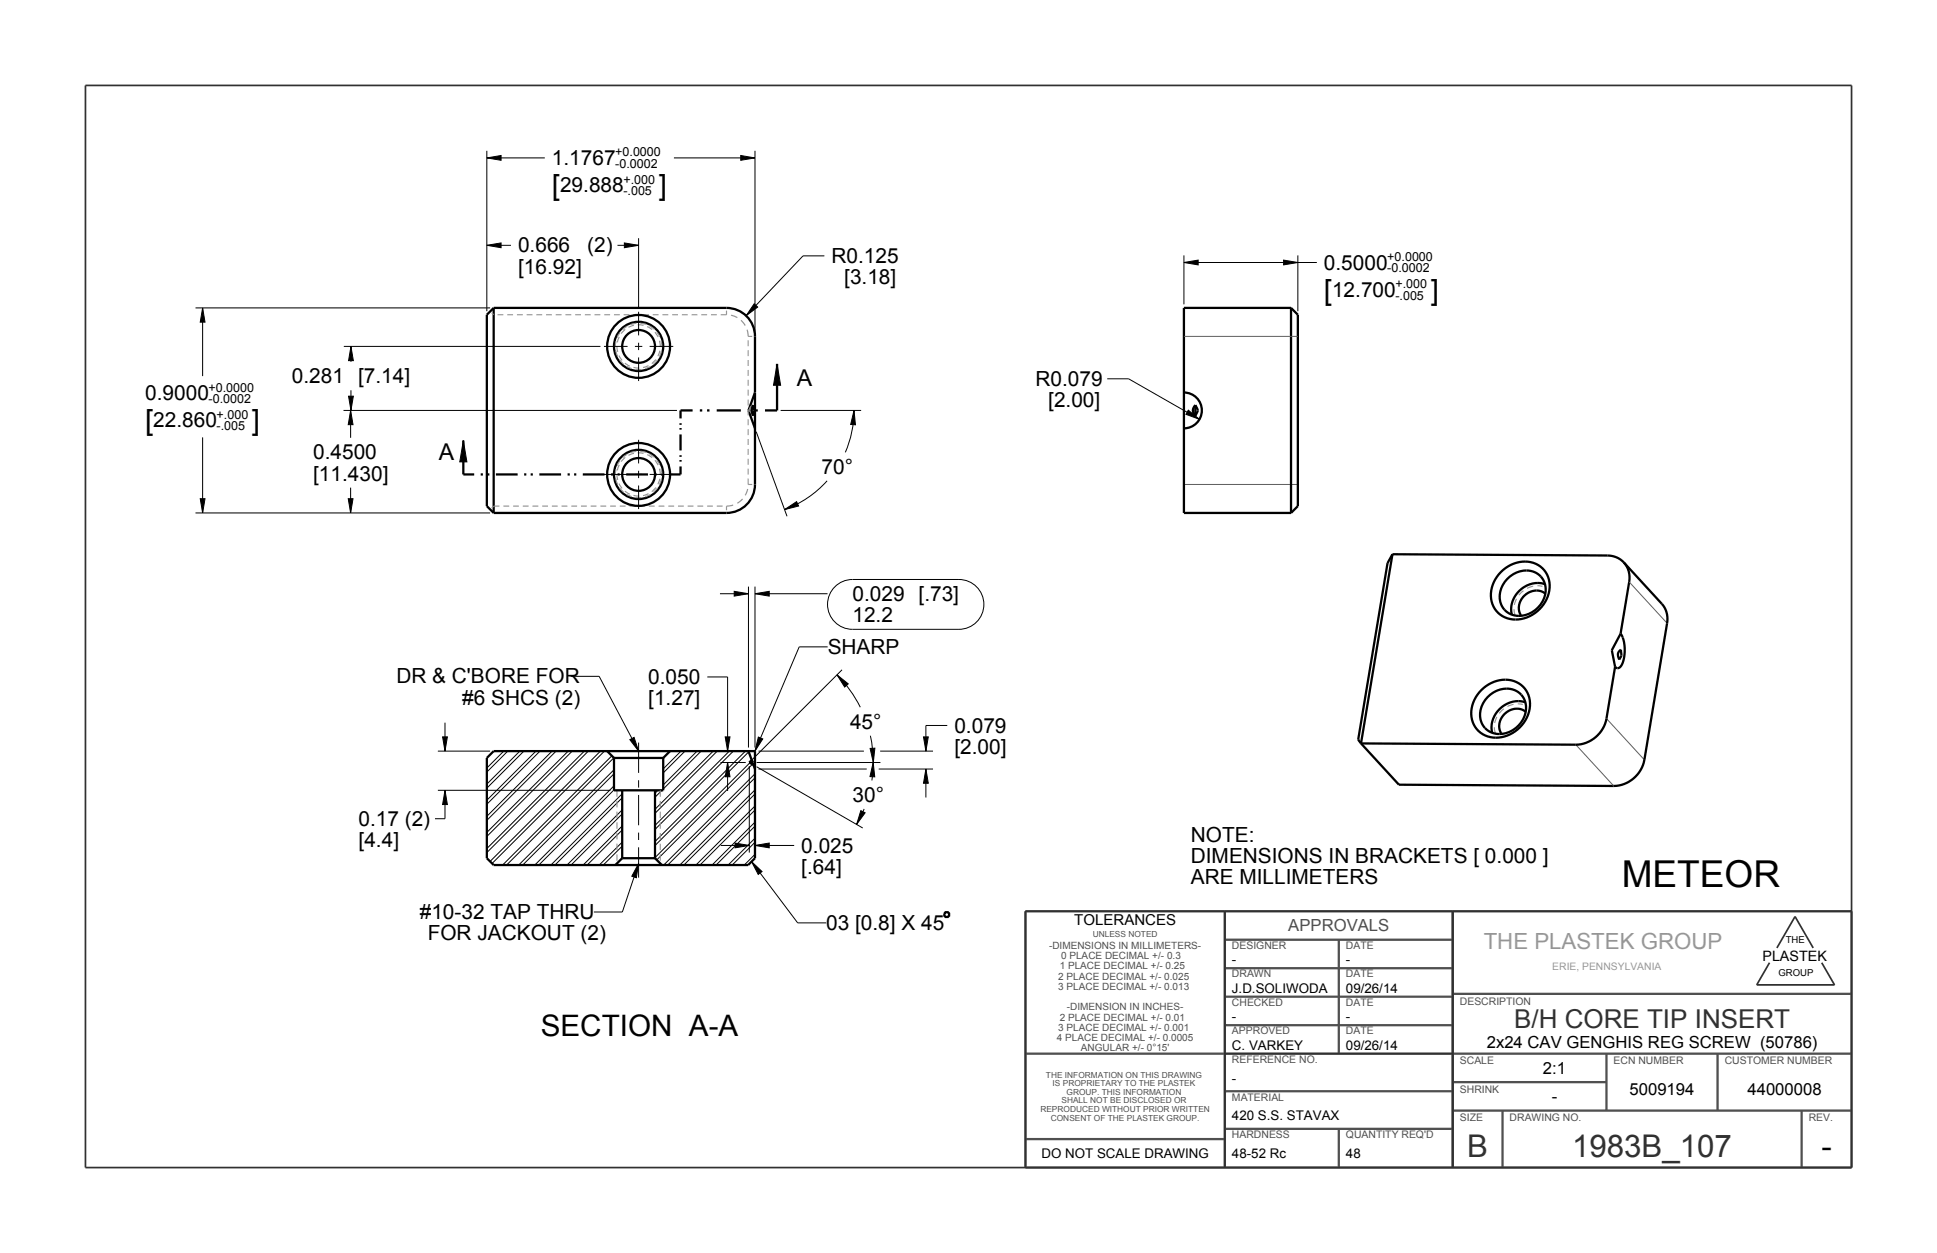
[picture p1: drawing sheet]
<svg xmlns="http://www.w3.org/2000/svg" width="432mm" height="279mm" viewBox="0 0 432 279" stroke-linecap="round" stroke-linejoin="round" font-family="sans-serif">
<g fill="#000">
<path d="M108.5 35.2l3.2-.5v1zM165.1 34.7l3.2 .5-3.2 .5zM108.5 54.7l3.2-.5v1zM139.2 54.2l3.2 .5-3.2 .5zM263.9 58.5l3.2-.5v1.1zM286.1 58l3.2 .5-3.2 .6zM45.2 68.7l.5 3.1h-1.1zM78.2 77.2l.6 3.2h-1.1zM168.1 67.7l.8 .8-2.6 1.9zM78.2 91.5l.5 3.2h-1.1zM77.7 88.3h1.1l-.6 3.2zM103.3 98.2l.8 4.8h-1.6z"/>
<path d="M173.2 81.1l.8 4.8h-1.6zM190.4 91.5l.3 3.2h-1.1zM264.9 91.5l2.5 2-3-1.1zM44.6 111.2h1.1l-.5 3.2zM77.6 111.2h1.1l-.5 3.2zM174.9 113.6l2.7-1.7 .4 .9zM163.7 131.9l3.1 .5-3.1 .5zM168.3 132.4l3.2-.5v1zM186.6 150.5l2.5 2-.8 .7zM98.7 164.3h1l-.5 3.2zM99.2 176.2l.5 3.2h-1zM140.4 164.9l.9-.5 1.1 3.1z"/>
<path d="M161.7 164.3h1l-.5 3.2zM162.2 170l.5 3.2h-1zM169.1 164.4l.9 .4-1.7 2.7zM194.7 170l.3 3.2h-1.1zM194 166.9l1-.1-.3 3.2zM205.9 164.3h1l-.5 3.2zM206.4 171.5l.5 3.2h-1zM142.4 192.5l-.5 3.2-1.1-.3zM163.9 188l3.1 .5-3.1 .6zM167.5 192.1l2.4 2.2-.9 .7zM168.3 188.5l3.2-.5v1.1zM191.9 180.8l1 .4-1.9 2.6z"/>
</g>
<g fill="none" stroke="#000" stroke-width=".22">
<path d="M108.5 35.2l3.2-.5v1zM108.5 33.6v35.8M108.5 35.2h13M150.2 35.2h18.1M165.1 34.7l3.2 .5-3.2 .5zM168.3 33.6v40.6M108.5 54.7l3.2-.5v1zM108.5 54.7h5.4M137.7 54.7h4.7M139.2 54.2l3.2 .5-3.2 .5zM142.4 53.1v15.6M183.8 57.1h-4.8l-12.7 13.3"/>
<path d="M263.9 58.5l3.2-.5v1.1zM263.9 56.9v11M263.9 58.5h29.6M286.1 58l3.2 .5-3.2 .6zM289.3 56.9v12.5M43.6 68.7h65.7M45.2 68.7l.5 3.1h-1.1zM45.2 68.7v15.2M76.6 77.2h57.2M78.2 77.2l.6 3.2h-1.1zM78.2 77.2v3.5M168.1 67.7l.8 .8-2.6 1.9z"/>
<path d="M45.2 97.5v16.9M76.6 91.5h74.3M77.7 88.3h1.1l-.6 3.2zM78.2 91.5l.5 3.2h-1.1zM78.2 91.5v6.1M78.2 87v4.5M103.3 98.2l.8 4.8h-1.6zM168.6 96.3l6.8 18.8M173.2 81.1l.8 4.8h-1.6zM174 91.5h18M190.4 91.5l.3 3.2h-1.1zM190.4 91.5a23.5 23.5 0 0 1-2 9.4"/>
<path d="M246.8 84.5h4.8l15.8 9M264.9 91.5l2.5 2-3-1.1zM43.6 114.4h65.7M44.6 111.2h1.1l-.5 3.2zM77.6 111.2h1.1l-.5 3.2zM78.2 108.7v5.7M174.9 113.6l2.7-1.7 .4 .9zM184.4 107.2a23.5 23.5 0 0 1-9.5 6.4M160.5 132.4h6.3M163.7 131.9l3.1 .5-3.1 .5zM166.8 130.8v35.9M168.3 132.4l3.2-.5v1z"/>
<path d="M168.3 130.8v35.9M168.3 132.4h16.2M186.1 130.8a5.5 5.5 0 0 1 3.9-1.6h23.8a5.6 5.6 0 0 1 5.5 5.6 5.6 5.6 0 0 1-5.5 5.5h-23.8a5.6 5.6 0 0 1-5.1-3.4 5.6 5.6 0 0 1 1.2-6.1zM127.2 150.8h6.4l8.8 16.7M157.7 151h4.5v16.5M184.5 144.2h-6.3l-9.9 23.3M186.6 150.5l2.5 2-.8 .7zM186.6 150.5a27.6 27.6 0 0 1 5.2 7.2M187.7 149.4l-20.1 20.1M97.6 176.2h38.5M97.6 167.5h11.7M98.7 164.3h1l-.5 3.2z"/>
<path d="M99.2 176.2l.5 3.2h-1zM99.2 161.1v6.4M99.2 176.2v6.4h-2.2M112.3 167.5l-3.8 3.8M113.2 167.5l-4.7 4.7M115.9 167.5l-7.4 7.3M116.8 167.5l-8.3 8.2M119.5 167.5l-11 10.9M120.4 167.5l-11.9 11.8M123.1 167.5l-14.6 14.5M124 167.5l-15.5 15.4M126.7 167.5l-18.2 18.1"/>
<path d="M127.6 167.5l-19.1 19M130.3 167.5l-21.8 21.7M131.2 167.5l-22.7 22.6M133.8 167.5l-24.6 24.6M134.7 167.5l-25 25M136.4 168.5l-24.4 24.4M136.8 169l-23.9 23.9M136.9 171.6l-21.3 21.3M136.9 172.5l-20.4 20.4M136.9 175.2l-17.7 17.7M136.9 176.1l-16.8 16.8M138.7 177l-15.9 15.9"/>
<path d="M138.7 177.9l-15 15M140.4 164.9l.9-.5 1.1 3.1zM146.7 176.2l-.7 .7M147.6 176.2l-1.6 1.6M151.8 167.5l-4 4M152.7 167.5l-4.9 4.8M155.4 167.5l-7.6 7.5M156.3 167.5l-8.5 8.4M159 167.5l-13 13M159.9 167.5l-13.9 13.9M160.6 170h5.6M161.7 164.3h1l-.5 3.2z"/>
<path d="M162.2 170l.5 3.2h-1zM162.2 170v6.4M162.6 167.5l-16.6 16.6M163.5 167.5l-17.5 17.5M166.2 167.5l-20.2 20.1M166.9 167.7l-20.9 20.8M167 170.8v19.3M167.2 170.1l-21.2 21.1M167.7 170.4l-21.3 21.4M168.3 172.5l-20.3 20.4M168.3 173.4l-19.4 19.5M168.3 176.1l-16.7 16.8"/>
<path d="M168.3 177l-15.8 15.9M168.3 179.7l-13.2 13.2M168.7 171l23.6 13.6M168.7 170h27.6M169.1 164.4l.9 .4-1.7 2.7zM169.1 171.5h24.1M169.1 167.5h23.5M194 166.9l1-.1-.3 3.2zM194 164.1l.2 .7a26.5 26.5 0 0 1 .2 9.2M194.7 170l.3 3.2h-1.1zM195.9 171.5h12.1M196.2 167.5h11.8"/>
<path d="M205.9 164.3h1l-.5 3.2zM206.4 171.5l.5 3.2h-1zM206.4 171.5v6.3M211.2 161.8h-4.8v5.7M138.7 180.6l-12.3 12.3M138.7 181.5l-11.4 11.4M138.7 184.2l-8.7 8.7M138.7 185.1l-7.8 7.8M138.7 187.8l-5.1 5.1M138.7 188.7l-4.2 4.2M142.4 192.5l-.5 3.2-1.1-.3zM142.4 192.5l-3.7 10.9h-6.3"/>
<path d="M160.7 188.5h6.3M163.9 188l3.1 .5-3.1 .6zM167.5 192.1l2.4 2.2-.9 .7zM167.5 192.1l10.3 13.7h6.4M168.3 188.5l3.2-.5v1.1zM168.3 180.6l-12.3 12.3M168.3 183.3l-9.6 9.6M168.3 184.2l-8.7 8.7M168.3 186.9l-6 6M168.3 187.8l-5.1 5.1M168.3 190.5l-2.4 2.4M168.3 188.5h8.7"/>
<path d="M191.9 180.8l1 .4-1.9 2.6zM192.6 180.4l-1.6 3.4"/>
</g>
<g fill="none" stroke="#000" stroke-width=".51">
<path d="M110.1 68.7h51.9a6.4 6.4 0 0 1 6.3 6.3v12.5l-1.5 4 1.5 4M110.1 68.7l-1.6 1.5v42.7l1.6 1.5M110.1 68.7v45.7M287.8 68.7h-23.9v45.7h23.9M287.8 68.7v45.7M287.8 68.7l1.5 1.5v42.7l-1.5 1.5M103.3 98.2v7.6h2.4M151.7 94.4v.3M151.7 95.4v.4M151.7 96.9v3.5M154.4 91.5h-2.7v1.8M156 91.5h.5"/>
<path d="M157.6 91.5h.6M159.8 91.5h5.4M166.8 91.5h.5M168.3 87.6v20.4a6.3 6.3 0 0 1-6.3 6.4h-51.9M168.4 91.5h.5M173.2 81.1v10.4h-2.7M263.9 87.5a4 4 0 0 1 4 4 4 4 0 0 1-4 4M107.2 105.8h.4M108.6 105.8h.5M110.5 105.8h4.9M116.8 105.8h.5M118.3 105.8h.5"/>
<path d="M120.2 105.8h4.9M126.5 105.8h.5M128 105.8h.5M129.9 105.8h4.9M136.2 105.8h.5M137.7 105.8h.4M139.6 105.8h4.8M145.9 105.8h.5M147.3 105.8h.5M151.7 104v1.8h-2.4M151.7 101.5v.4M151.7 102.6v.3"/>
<path d="M310.4 123.6l47.9 .3a5 5 0 0 1 3.7 1.5M310.4 123.6l-1.1 2-6.5 39.3 .6 .9M310.4 123.6l-7 42.2M334.6 127.6a6.6 6.6 0 0 1 9.2-.9 6.2 6.2 0 0 1-.1 8.6 6.9 6.9 0 0 1-9.3 1.7 6 6 0 0 1-.7-8.4zM336 129.1a5.1 5.1 0 0 1 7.5-.5 5.4 5.4 0 0 1-2 8 4.5 4.5 0 0 1-7.1-2.5 5.6 5.6 0 0 1 1.6-5zM362 125.4l8.5 9.2a5.1 5.1 0 0 1 1.1 4.4l-5 30.4a7.1 7.1 0 0 1-6.9 5.9l-47.8-.3-8.5-9.2M362 125.4a5.1 5.1 0 0 1 1.2 4.4l-1.9 11.5M330.2 153.9a6.6 6.6 0 0 1 9.3-.8 6.2 6.2 0 0 1-.2 8.6 6.9 6.9 0 0 1-9.3 1.7 6 6 0 0 1-.7-8.5zM331.6 155.4a5.1 5.1 0 0 1 7.5-.5 5.4 5.4 0 0 1-2 8 4.5 4.5 0 0 1-7-2.4 5.6 5.6 0 0 1 1.5-5.1zM360 148.7l-1.9 11.5a7.1 7.1 0 0 1-6.8 5.9l-47.9-.3M361.3 141.3l.1 .2a7.7 7.7 0 0 1-.2 7.2 .73 .73 0 0 1-1.2 0M361.3 141.3l-2 3.7 .7 3.7"/>
<path d="M110.1 167.5h58.2v23.9l-1.5 1.5h-56.7l-1.6-1.5v-22.4zM135.3 167.5l1.6 1.5M136.9 169v7.2h10.9v-7.2M136.9 169h10.9M138.7 176.2v15.2M146 176.2v15.2M149.4 167.5l-1.6 1.5M166.8 167.5l.8 2M167 170h.9M167 170l1 .6M167.6 169.5l.3 .5M167.6 169.5l-.6 .5"/>
<path d="M167.9 170l.1 .6M168 170.6l.3 .9M138.7 191.4h7.3M138.7 191.4l-1.5 1.5M146 191.4l1.5 1.5M210.8 203.4h.5l.3 .3v.5l-.3 .3h-.5l-.3-.3v-.5z"/>
<circle cx="142.4" cy="77.2" r="7"/>
<circle cx="142.4" cy="77.2" r="5.5"/>
<circle cx="142.4" cy="105.8" r="7"/>
<circle cx="142.4" cy="105.8" r="5.5"/>
</g>
<path d="M19 19.1h393.7v241.2h-393.7zM228.6 203.2h184.1M228.6 203.2v57.1M273 203.2v57.1M323.8 203.2v57.1M394.5 214.7l-2.9 4.9h17.4l-2.9-4.9M396.1 211.4l4.1-7 4 7M273.1 235h50.8" fill="none" stroke="#313131" stroke-width=".38"/>
<g fill="none" stroke="#4f4f4f" stroke-width=".51">
<path d="M228.6 203.2h184.1v57.1h-184.1zM273 203.2v57.1M273 215.9h50.8M273 209.5h50.8M298.4 209.5v25.4M323.8 203.2v57.1M228.6 234.9h184.1M273 228.6h50.8M273 222.2h50.8M323.8 221.6h88.9M358.1 234.9v12.7M382.9 234.9v12.7"/>
<path d="M228.6 254h44.4M273 251.7h50.8M273 243.3h50.8M298.4 251.7v8.6M323.8 247.6h88.9M323.8 241.3h34.3M334.9 247.6v12.7M401.6 247.6v12.7"/>
</g>
<g fill="none" stroke="#939393" stroke-width=".25">
<path d="M109.6 69.7l.5 .5M110.9 70.2h1.3M113.1 70.2h1.3M115.2 70.2h1.3M117.4 70.2h1.3M119.6 70.2h1.3M121.7 70.2h1.3M123.9 70.2h1.3M126.1 70.2h1.3M128.2 70.2h1.3M130.4 70.2h1.3M132.5 70.2h1.3"/>
<path d="M134.7 70.2h1.3M136.9 70.2h1.3M139 70.2h1.3M141.2 70.2h1.3M143.4 70.2h1.3M145.5 70.2h1.3M147.7 70.2h1.3M149.8 70.2h1.3M152 70.2h1.3M154.2 70.2h1.3M156.3 70.2h1.3M158.5 70.2h1.3"/>
<path d="M162 69.3v.9h-1.3M166.8 75h.9M166.8 75h.1M166.8 75.9v1.3M166.8 78.1v1.3M166.8 80.3v1.3M166.8 82.5v1.3M166.8 84.7v1.3M166.8 86.9v1.3M166.8 89.1v1.3M166.8 91.3v1.3M166.8 93.5v1.3"/>
<path d="M166.8 95.7v1.3M166.8 97.9v1.3M168.3 87.6h.1M111.3 112.9h-1.2l-.5 .4M112.2 112.9h1.3M114.4 112.9h1.3M116.5 112.9h1.3M118.7 112.9h1.3M120.9 112.9h1.3M123 112.9h1.3M125.2 112.9h1.3M127.4 112.9h1.2"/>
<path d="M129.5 112.9h1.3M131.7 112.9h1.3M133.8 112.9h1.3M136 112.9h1.3M138.2 112.9h1.3M140.3 112.9h1.3M142.5 112.9h1.3M144.7 112.9h1.2M146.8 112.9h1.3M149 112.9h1.3M151.1 112.9h1.3M153.3 112.9h1.3"/>
<path d="M155.5 112.9h1.3M157.6 112.9h1.3M159.8 112.9h1.3M162 112.9v.9M166.8 106.7v1.3h.9M166.8 100.1v1.3M166.8 102.3v1.3M166.8 104.5v1.3M337.5 135.8l.3 1.5M337.9 133.9l-.3 1M337.9 133.8v.1M338.1 133.5l-.2 .3"/>
<path d="M339.6 131.7l-1 1M341.8 130.7l-1.4 .5M342.7 130.6l1.1 .2M344.5 131h.1M333.7 159.9l-.5 1.3M335.2 158.1l-1 1M337.4 157l-1.3 .5M338.4 156.9l1.1 .2M137.5 176.2v1.5M137.5 178.6v1.4M147.2 176.2v1.5M147.2 178.6v1.4"/>
<path d="M333.1 162.2l.3 1.4M137.5 181v1.4M137.5 183.4v1.4M137.5 185.7v1.5M137.5 188.1v1.5M137.5 190.5v1.4M147.2 181v1.4M147.2 183.4v1.4M147.2 185.7v1.5M147.2 188.1v1.5M147.2 190.5v1.4"/>
</g>
<path d="M263.9 75h25.4M263.9 108h25.4M363.2 129.8l8.4 9.2M351.3 166.1l8.4 9.2M358.1 160.2l8.5 9.2" fill="none" stroke="#5d5d5d" stroke-width=".22"/>
<path d="M147.2 77.2a4.8 4.8 0 0 0-7-4.3 4.8 4.8 0 0 0-.7 8.2 4.8 4.8 0 0 0 7.6-3l.1-.9M147.5 77.2a5.2 5.2 0 0 0-7.5-4.6 5.2 5.2 0 0 0-.7 8.8 5.2 5.2 0 0 0 8.2-3.3v-.9M147.2 105.8a4.8 4.8 0 0 0-7-4.3 4.8 4.8 0 0 0-.7 8.2 4.8 4.8 0 0 0 7.6-3l.1-.9M147.5 105.8a5.2 5.2 0 0 0-7.5-4.6 5.2 5.2 0 0 0-.7 8.8 5.2 5.2 0 0 0 8.2-3.4v-.8" fill="none" stroke="#939393" stroke-width=".25" stroke-dasharray="1.3 .9" stroke-linecap="butt"/>
<path d="M163 70.3l1.4 .5M165.2 71.4l.9 1.2M166.5 73.5l.3 1.5M163.4 112.6l-1.4 .3M165.5 111.3l-1.1 .9M166.7 109l-.6 1.4" fill="none" stroke="#939393" stroke-width=".26"/>
<!-- layer: 05___PRT_ALL_AXES -->
<g fill="none" stroke="#000" stroke-width=".22">
<path d="M134.6 77.2h5.3M141.5 77.2h1.7M142.4 69.5v5.3M142.4 76.4v1.7M142.4 79.7v5.3M144.8 77.2h5.3M142.4 98.1v5.2M134.6 105.8h5.3M141.5 105.8h1.7M142.4 105v1.6M142.4 108.3v5.2M144.8 105.8h5.3"/>
<path d="M142.4 165.6v6.7M142.4 174v1.6M142.4 177.3v6.7M142.4 185.7v1.6M142.4 188.9v6.8"/>
</g>
<g fill="none" stroke="#000" stroke-width=".51">
<path d="M167.9 90.3v2.4a2.57 2.57 0 0 1 0-2.4zM266.5 90.3l.1 .3a1.47 1.47 0 0 1-.1 2.1M266.5 90.3a1.58 1.58 0 0 0 0 2.4M266.5 90.3v2.4M344.4 130.3l-.6-.2a6 6 0 0 0-6.8 7M344.5 132.4l-.4-.3a3.8 3.8 0 0 0-4.4 .8 3.8 3.8 0 0 0-.6 4.4M340 156.6l-.6-.2a6 6 0 0 0-6.8 7M340.1 158.7l-.2-.2a3.8 3.8 0 0 0-4.5 .7 3.8 3.8 0 0 0-.7 4.4M361 145.1l.3-.2 .1 1.2-.4 1-.3-1.2z"/>
<circle cx="142.4" cy="77.2" r="3.7"/>
<circle cx="142.4" cy="105.8" r="3.7"/>
</g>
<path d="M167.9 90.3l-.7 .6-.1 .9" fill="none" stroke="#939393" stroke-width=".26"/>
<text font-size="8.3" x="361.5" y="197.9">METEOR</text>
<g font-size="7" fill="#313131">
<text x="327.1" y="258">B</text>
<text x="350.5" y="258">1983B_107</text>
</g>
<text font-size="7" x="406" y="258">-</text>
<text font-size="6.6" x="120.6" y="231.1">SECTION A-A</text>
<g font-size="6.5">
<text x="123" y="43.5">[</text>
<text x="146.8" y="43.5">]</text>
<text x="295.1" y="66.8">[</text>
<text x="318.9" y="66.8">]</text>
<text x="32.4" y="95.9">[</text>
<text x="56.2" y="95.9">]</text>
</g>
<text font-size="5.8" fill="#313131" x="337.5" y="229.3">B/H CORE TIP INSERT</text>
<g font-size="5.2">
<text x="177.7" y="86.1">A</text>
<text x="97.8" y="102.5">A</text>
</g>
<text font-size="5" fill="#989898" x="330.7" y="211.6">THE PLASTEK GROUP</text>
<g font-size="4.6">
<text x="123" y="36.8">1.1767</text>
<text x="124.8" y="42.8">29.888</text>
<text x="115.5" y="56.3">0.666</text>
<text x="130.9" y="56.3">(2)</text>
<text x="185.4" y="58.6">R0.125</text>
<text x="115.5" y="61.1">[16.92]</text>
<text x="188.2" y="63.4">[3.18]</text>
<text x="295.1" y="60.1">0.5000</text>
<text x="296.9" y="66.2">12.700</text>
<text x="32.4" y="89.3">0.9000</text>
<text x="65.1" y="85.4">0.281 [7.14]</text>
<text x="230.8" y="86.1">R0.079</text>
<text x="34.2" y="95.3">22.860</text>
<text x="233.7" y="90.8">[2.00]</text>
<text x="69.8" y="102.4">0.4500</text>
<text x="69.8" y="107.2">[11.430]</text>
<text x="183.1" y="105.6">70°</text>
<text x="190" y="134">0.029 [.73]</text>
<text x="190" y="138.7">12.2</text>
<text x="184.5" y="145.8">SHARP</text>
<text x="88.4" y="152.4">DR &amp; C'BORE FOR</text>
<text x="144.5" y="152.5">0.050</text>
<text x="103" y="157.2">#6 SHCS (2)</text>
<text x="144.5" y="157.3">[1.27]</text>
<text x="189.5" y="162.5">45°</text>
<text x="212.8" y="163.4">0.079</text>
<text x="212.8" y="168.1">[2.00]</text>
<text x="190.1" y="178.8">30°</text>
<text x="79.9" y="184.2">0.17 (2)</text>
<text x="79.9" y="188.9">[4.4]</text>
<text x="178.6" y="190.1">0.025</text>
<text x="265.5" y="187.7">NOTE:</text>
<text x="178.6" y="194.9">[.64]</text>
<text x="265.5" y="192.5">DIMENSIONS IN BRACKETS [ 0.000 ]</text>
<text x="265.5" y="197.2">ARE MILLIMETERS</text>
<text x="93.6" y="204.9">#10-32 TAP THRU</text>
<text x="95.3" y="209.7">FOR JACKOUT (2)</text>
<text x="184.2" y="207.4">03 [0.8] X 45</text>
</g>
<text font-size="3.7" fill="#4f4f4f" x="287.2" y="207.6">APPROVALS</text>
<g font-size="3.7">
<text x="331.4" y="233.7">2x24 CAV GENGHIS REG SCREW (50786)</text>
<text x="343.9" y="239.4">2:1</text>
<text x="345.9" y="245.7">-</text>
<text x="363.3" y="244.2">5009194</text>
<text x="389.5" y="244.2">44000008</text>
</g>
<text font-size="3.3" x="239.5" y="206.2">TOLERANCES</text>
<text font-size="3.2" x="392.9" y="214.3">PLASTEK</text>
<g font-size="3">
<text x="274.6" y="215">-</text>
<text x="300" y="215">-</text>
<text x="274.6" y="221.4">J.D.SOLIWODA</text>
<text x="300" y="221.4">09/26/14</text>
<text x="274.6" y="227.7">-</text>
<text x="300" y="227.7">-</text>
<text x="274.6" y="234.1">C. VARKEY</text>
<text x="300" y="234.1">09/26/14</text>
<text x="274.6" y="241.4">-</text>
<text x="274.6" y="249.8">420 S.S. STAVAX</text>
<text x="232.2" y="258.2">DO NOT SCALE DRAWING</text>
<text x="274.6" y="258.3">48-52 Rc</text>
<text x="300" y="258.3">48</text>
</g>
<g font-size="2.8">
<text x="137.2" y="34.9">+0.0000</text>
<text x="137.2" y="37.4">-0.0002</text>
<text x="139" y="40.9">+.000</text>
<text x="139" y="43.5">-.005</text>
<text x="309.3" y="58.2">+0.0000</text>
<text x="309.3" y="60.8">-0.0002</text>
<text x="311.1" y="64.2">+.000</text>
<text x="311.1" y="66.8">-.005</text>
<text x="46.5" y="87.4">+0.0000</text>
<text x="46.5" y="89.9">-0.0002</text>
<text x="48.3" y="93.4">+.000</text>
<text x="48.3" y="95.9">-.005</text>
</g>
<g font-size="2.3" fill="#4f4f4f">
<text x="274.6" y="211.6">DESIGNER</text>
<text x="300" y="211.6">DATE</text>
<text x="274.6" y="218">DRAWN</text>
<text x="300" y="218">DATE</text>
<text x="274.6" y="224.3">CHECKED</text>
<text x="300" y="224.3">DATE</text>
<text x="325.4" y="224">DESCRIPTION</text>
<text x="274.6" y="230.7">APPROVED</text>
<text x="300" y="230.7">DATE</text>
<text x="274.6" y="237">REFERENCE NO.</text>
<text x="325.4" y="237.3">SCALE</text>
<text x="359.7" y="237.3">ECN NUMBER</text>
<text x="384.5" y="237.3">CUSTOMER NUMBER</text>
<text x="274.6" y="245.4">MATERIAL</text>
<text x="325.4" y="243.7">SHRINK</text>
<text x="325.4" y="250">SIZE</text>
<text x="336.5" y="250">DRAWING NO.</text>
<text x="403.2" y="250">REV.</text>
<text x="274.6" y="253.8">HARDNESS</text>
<text x="300" y="253.8">QUANTITY REQ'D</text>
</g>
<text font-size="2.3" fill="#989898" x="346" y="216.3">ERIE, PENNSYLVANIA</text>
<g font-size="2.2" fill="#4f4f4f">
<text x="233.8" y="211.6">-DIMENSIONS IN MILLIMETERS-</text>
<text x="236.5" y="213.9">0 PLACE DECIMAL +/- 0.3</text>
<text x="235.9" y="218.4">2 PLACE DECIMAL +/- 0.025</text>
<text x="235.9" y="220.7">3 PLACE DECIMAL +/- 0.013</text>
<text x="236.2" y="216.2">1 PLACE DECIMAL +/- 0.25</text>
<text x="236.2" y="227.6">2 PLACE DECIMAL +/- 0.01</text>
<text x="237.8" y="225.3">-DIMENSION IN INCHES-</text>
<text x="235.6" y="232.2">4 PLACE DECIMAL +/- 0.0005</text>
<text x="235.9" y="229.9">3 PLACE DECIMAL +/- 0.001</text>
<text x="241" y="234.4">ANGULAR +/- 0°15'</text>
</g>
<g font-size="2.1">
<text x="398.1" y="210.2">THE</text>
<text x="396.5" y="217.6">GROUP</text>
</g>
<g font-size="1.9" fill="#4f4f4f">
<text x="243.6" y="208.9">UNLESS NOTED</text>
<text x="233.2" y="240.3">THE INFORMATION ON THIS DRAWING</text>
<text x="234.7" y="242.3">IS PROPRIETARY TO THE PLASTEK</text>
<text x="237.8" y="244.2">GROUP. THIS INFORMATION</text>
<text x="231.9" y="248">REPRODUCED WITHOUT PRIOR WRITTEN</text>
<text x="234.2" y="249.9">CONSENT OF THE PLASTEK GROUP.</text>
<text x="236.6" y="246.1">SHALL NOT BE DISCLOSED OR</text>
</g>
</svg>
